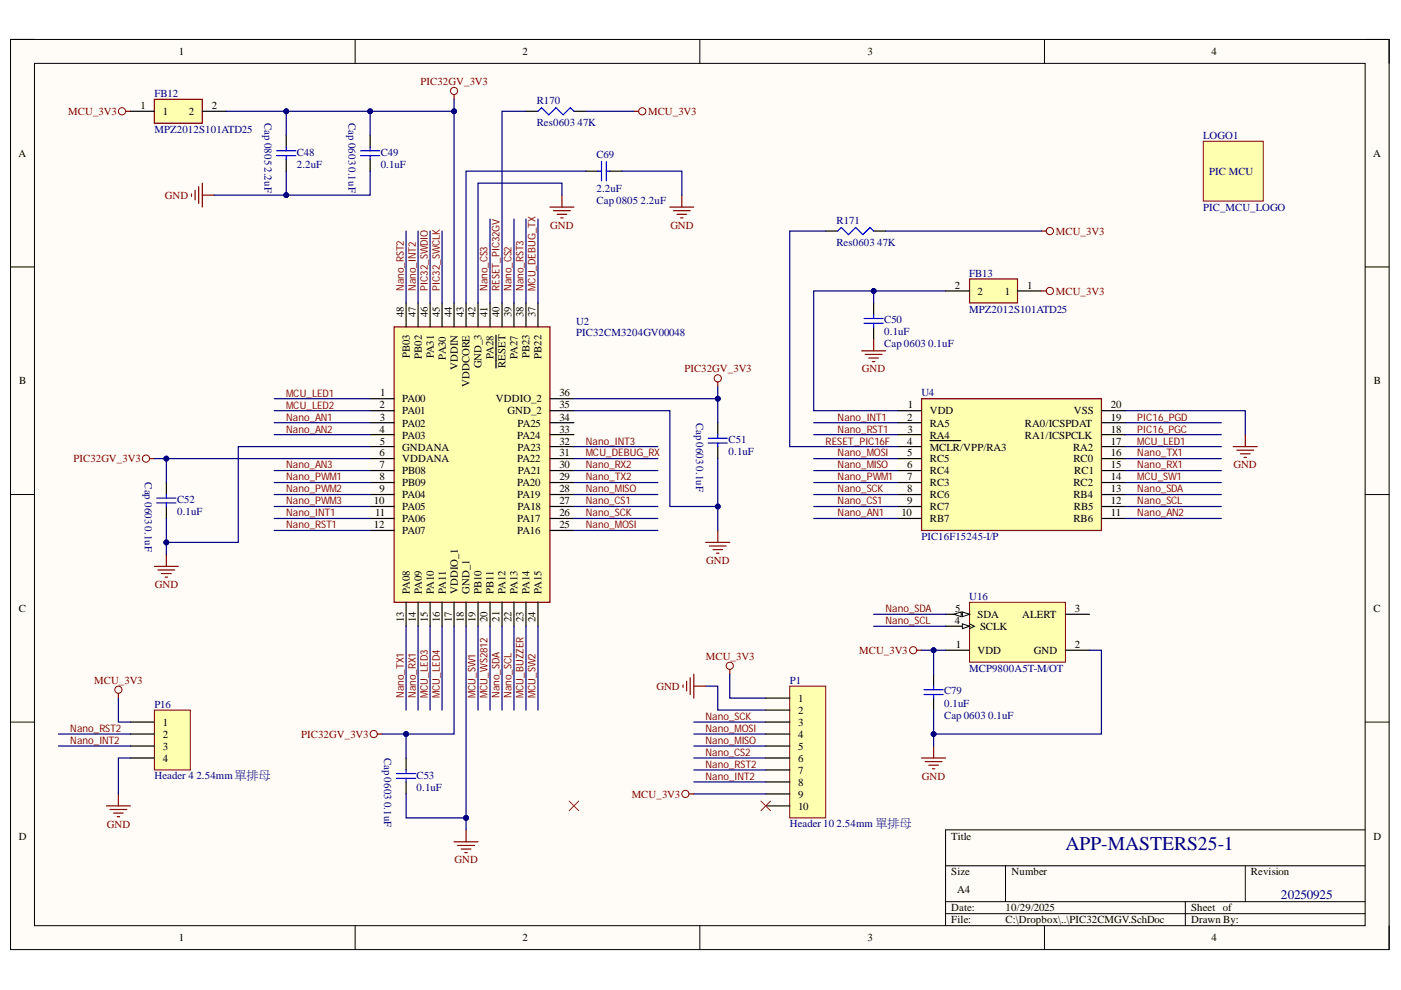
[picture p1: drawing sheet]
<svg xmlns="http://www.w3.org/2000/svg" width="297mm" height="210mm" viewBox="0 0 297 210" stroke-linecap="round" stroke-linejoin="round" font-family="sans-serif">
<path d="M2.2 8.4h292.3v192.9h-292.3z" fill-rule="evenodd" fill="#fffcf8"/>
<path d="M2.2 8.4h292.3v192.9h-292.3z" fill="none" stroke="#000" stroke-width=".21"/>
<path d="M7.3 13.4h282.1v182.9h-282.1z" fill-rule="evenodd" fill="#fffcf8"/>
<g fill="none" stroke="#000" stroke-width=".21">
<path d="M2.2 8.4h5.1M7.3 13.4h282.1v182.9h-282.1zM75.3 8.4v5M148.4 8.4v5M221.4 8.4v5M289.4 8.4h5.1v5M2.2 56.6h5.1M289.4 56.6h5.1M2.2 104.9h5.1M289.4 104.9h5.1M2.2 153.1h5.1M289.4 153.1h5.1"/>
<path d="M289.4 175.9h-88.9v20.4M75.3 196.3v5M148.4 196.3v5M200.5 183.6h88.9M200.5 191.2h88.9M200.5 193.7h88.9M213.2 183.6v7.6M221.4 196.3v5M251.3 191.2v5.1M264 183.6v7.6M294.5 196.3v5"/>
</g>
<path d="M83.6 69.3h33v58.4h-33z" fill-rule="evenodd" fill="#ffffb0"/>
<path d="M26.6 23.6h1M83.6 69.3h33v58.4h-33z" fill="none" stroke="#800000" stroke-width=".25"/>
<g fill="none" stroke="#000" stroke-width=".25">
<path d="M86.1 64.2v5.1M88.6 64.2v5.1M91.2 64.2v5.1M93.7 64.2v5.1M96.3 64.2v5.1M98.8 64.2v5.1M101.3 64.2v5.1M103.9 64.2v5.1M105.2 71.1v6.9M106.4 64.2v5.1M109 64.2v5.1M111.5 64.2v5.1"/>
<path d="M114.1 64.2v5.1M78.5 84.5h5.1M78.5 87.1h5.1M78.5 89.6h5.1M78.5 92.2h5.1M78.5 94.7h5.1M78.5 97.2h5.1M78.5 99.8h5.1M116.6 84.5h5.1M116.6 87.1h5.1M116.6 89.6h5.1M116.6 92.2h5.1"/>
<path d="M116.6 94.7h5.1M116.6 97.2h5.1M116.6 99.8h5.1M78.5 102.3h5.1M78.5 104.9h5.1M78.5 107.4h5.1M78.5 109.9h5.1M78.5 112.5h5.1M116.6 102.3h5.1M116.6 104.9h5.1M116.6 107.4h5.1M116.6 109.9h5.1"/>
<path d="M116.6 112.5h5.1M86.1 127.7v5.1M88.6 127.7v5.1M91.2 127.7v5.1M93.7 127.7v5.1M96.3 127.7v5.1M98.8 127.7v5.1M101.3 127.7v5.1M103.9 127.7v5.1M106.4 127.7v5.1M109 127.7v5.1M111.5 127.7v5.1"/>
<path d="M114.1 127.7v5.1"/>
</g>
<circle cx="25.9" cy="23.6" r=".76" fill="none" stroke="#800000" stroke-width=".21"/>
<path d="M32.7 21.1h10.2v5h-10.2z" fill-rule="evenodd" fill="#ffffb0"/>
<g fill="none" stroke="#800000" stroke-width=".25">
<path d="M32.7 21.1h10.2v5h-10.2zM42.1 39.6v3.5M42.9 38.8v5.1M96.3 20v1.1M40.6 41.1v.5M41.4 40.4v2M42.9 41.4h2.5M116.6 43.9h5.1M117.4 44.7h3.5M118.1 45.4h2.1M118.9 46.2h.5M119.1 41.4v2.5"/>
<path d="M152.2 81v1M149.6 115h5.1M150.4 115.8h3.6M151.2 116.5h2M151.9 117.3h.5M152.2 112.5v2.5M80 155.6h1M96.3 178.5h5.1M97 179.3h3.6M98.8 175.9v2.6M97.8 180h2M98.6 180.8h.5"/>
</g>
<path d="M27.6 23.6h5.1M42.9 23.6h5.1M60.7 28.7v2.5M60.7 33.8v2.5M78.5 28.7v2.5M78.5 33.8v2.5M152.2 89.6v2.6M152.2 94.7v2.5M86.1 160.7v2.5M86.1 165.8v2.5" fill="none" stroke="#000" stroke-width=".25"/>
<g fill="none" stroke="#00f" stroke-width=".25">
<path d="M58.7 32h4M58.7 33h4M60.7 31.2v.8M60.7 33v.8M76.4 32h4.1M76.4 33h4.1M78.5 31.2v.8M78.5 33v.8M150.1 92.9h4.1M150.1 93.9h4.1M152.2 92.2v.7M152.2 93.9v.8"/>
<path d="M84.1 164h4M84.1 165h4M86.1 163.2v.8M86.1 165v.8"/>
</g>
<g fill="none" stroke="#800000" stroke-width=".21">
<circle cx="96.3" cy="19.3" r=".76"/>
<circle cx="152.2" cy="80.2" r=".76"/>
<circle cx="79.2" cy="155.6" r=".76"/>
</g>
<path d="M195.4 84.5h38.1v28h-38.1z" fill-rule="evenodd" fill="#ffffb0"/>
<path d="M31.7 97.2h1M195.4 84.5h38.1v28h-38.1zM261.5 94.7h5.1M262.2 95.5h3.6M263 96.2h2M263.8 97h.5M264 92.2v2.5M35.3 117.5v2.6M32.7 120.1h5.1M33.5 120.8h3.5M34.2 121.6h2.1M35 122.4h.5" fill="none" stroke="#800000" stroke-width=".25"/>
<g fill="none" stroke="#000" stroke-width=".25">
<path d="M190.3 87.1h5.1M190.3 89.6h5.1M190.3 92.2h5.1M190.3 94.7h5.1M190.3 97.2h5.1M190.3 99.8h5.1M197.2 93.4h6.5M233.5 87.1h5.1M233.5 89.6h5.1M233.5 92.2h5.1M233.5 94.7h5.1M233.5 97.2h5.1"/>
<path d="M233.5 99.8h5.1M35.3 102.3v2.6M35.3 107.4v2.5M190.3 102.3h5.1M190.3 104.9h5.1M190.3 107.4h5.1M190.3 109.9h5.1M233.5 102.3h5.1M233.5 104.9h5.1M233.5 107.4h5.1M233.5 109.9h5.1"/>
</g>
<circle cx="30.9" cy="97.2" r=".76" fill="none" stroke="#800000" stroke-width=".21"/>
<path d="M33.2 105.6h4.1M33.2 106.6h4.1M35.3 104.9v.7M35.3 106.6v.8" fill="none" stroke="#00f" stroke-width=".25"/>
<path d="M205.6 59.1h10.1v5.1h-10.1z" fill-rule="evenodd" fill="#ffffb0"/>
<g fill="none" stroke="#800000" stroke-width=".25">
<path d="M134.4 23.6h1M142 43.9h5.1M142.8 44.7h3.5M143.5 45.4h2.1M144.3 46.2h.5M144.6 41.4v2.5M205.6 59.1h10.1v5.1h-10.1zM220.8 49h1M182.7 74.4h5.1M183.5 75.1h3.5M184.2 75.9h2M185 76.7h.5"/>
<path d="M185.2 71.8v2.6M220.8 61.7h1"/>
</g>
<path d="M111.5 23.6h2.6M121.7 23.6h2.5M124.2 36.3h2.6M129.3 36.3h2.5M175.1 49h2.5M185.2 49h2.6M185.2 64.2v2.6M185.2 69.3v2.5M200.5 61.7h5.1M215.7 61.7h5.1" fill="none" stroke="#000" stroke-width=".25"/>
<path d="M114.1 23.6l.7-.8 1.5 1.6 1.6-1.6 1.5 1.6 1.5-1.6 .8 .8M126.8 36.3h.7M127.5 34.3v4M128.5 34.3v4M128.5 36.3h.8M177.6 49l.8-.8 1.5 1.6 1.5-1.6 1.5 1.6 1.6-1.6 .7 .8M183.2 67.5h4.1M183.2 68.5h4.1M185.2 66.8v.7M185.2 68.5v.8" fill="none" stroke="#00f" stroke-width=".25"/>
<g fill="none" stroke="#800000" stroke-width=".21">
<circle cx="136.2" cy="23.6" r=".76"/>
<circle cx="222.6" cy="49" r=".76"/>
<circle cx="222.6" cy="61.7" r=".76"/>
</g>
<path d="M205.6 127.7h20.3v12.7h-20.3z" fill-rule="evenodd" fill="#ffffb0"/>
<path d="M205.6 127.7h20.3v12.7h-20.3z" fill="none" stroke="#800000" stroke-width=".21"/>
<path d="M200.5 130.2h5.1M225.9 137.9h5.1" fill="none" stroke="#000" stroke-width=".25"/>
<path d="M204 129.7l1.6 .5-1.6 .6z" fill="#f8fcff"/>
<path d="M204 129.7l1.6 .5-1.6 .6z" fill="none" stroke="#000" stroke-width=".21"/>
<path d="M202.3 130.2l1.5-.5v1.1z" fill="#f8fcff"/>
<path d="M202.3 130.2l1.5-.5v1.1z" fill="none" stroke="#000" stroke-width=".21"/>
<path d="M200.5 137.9h5.1M200.5 132.8h5.1M225.9 130.2h5.1" fill="none" stroke="#000" stroke-width=".25"/>
<path d="M204 132.3l1.6 .5-1.6 .5z" fill="#f8fcff"/>
<path d="M204 132.3l1.6 .5-1.6 .5zM205.6 132.3l1 .5-1 .5" fill="none" stroke="#000" stroke-width=".21"/>
<path d="M197.9 142.9v2.6M197.9 148v2.6" fill="none" stroke="#000" stroke-width=".25"/>
<path d="M195.9 146.2h4.1M195.9 147.3h4.1M197.9 145.5v.7M197.9 147.3v.7" fill="none" stroke="#00f" stroke-width=".25"/>
<circle cx="193.6" cy="137.9" r=".76" fill="none" stroke="#800000" stroke-width=".21"/>
<path d="M194.4 137.9h1M197.9 158.2v2.5M195.4 160.7h5.1M196.2 161.5h3.5M196.9 162.2h2.1M197.7 163h.5" fill="none" stroke="#800000" stroke-width=".25"/>
<path d="M255.1 30h12.7v12.6h-12.7z" fill-rule="evenodd" fill="#ffffb0"/>
<path d="M255.1 30h12.7v12.6h-12.7z" fill="none" stroke="#800000" stroke-width=".21"/>
<g fill="none" stroke="#000080" stroke-width=".25">
<path d="M48 23.6h48.3v40.6M86.1 49v15.2M88.6 49v15.2M111.5 46.4v17.8M58.1 99.8h20.4M58.1 92.2h20.4M58.1 89.6h20.4M121.7 99.8h17.8M121.7 94.7h17.8M58.1 104.9h20.4M58.1 107.4h20.4M58.1 109.9h20.4"/>
<path d="M58.1 112.5h20.4M58.1 102.3h20.4M121.7 104.9h17.8M121.7 107.4h17.8M121.7 109.9h17.8M121.7 112.5h17.8M121.7 102.3h17.8M86.1 132.8v17.8M88.6 132.8v17.8M106.4 132.8v17.8M109 132.8v17.8"/>
</g>
<circle cx="60.7" cy="23.6" r=".51" fill="#000080"/>
<circle cx="60.7" cy="23.6" r=".51" fill="none" stroke="#000080" stroke-width=".21"/>
<circle cx="78.5" cy="23.6" r=".51" fill="#000080"/>
<circle cx="78.5" cy="23.6" r=".51" fill="none" stroke="#000080" stroke-width=".21"/>
<circle cx="96.3" cy="23.6" r=".51" fill="#000080"/>
<circle cx="96.3" cy="23.6" r=".51" fill="none" stroke="#000080" stroke-width=".21"/>
<path d="M78.5 23.6v5.1" fill="none" stroke="#000080" stroke-width=".25"/>
<circle cx="78.5" cy="23.6" r=".51" fill="#000080"/>
<circle cx="78.5" cy="23.6" r=".51" fill="none" stroke="#000080" stroke-width=".21"/>
<path d="M96.3 21.1v2.5M119.1 41.4v-2.6h-17.8v25.4" fill="none" stroke="#000080" stroke-width=".25"/>
<circle cx="96.3" cy="23.6" r=".51" fill="#000080"/>
<circle cx="96.3" cy="23.6" r=".51" fill="none" stroke="#000080" stroke-width=".21"/>
<path d="M152.2 82v2.5h-30.5" fill="none" stroke="#000080" stroke-width=".25"/>
<circle cx="152.2" cy="84.5" r=".51" fill="#000080"/>
<circle cx="152.2" cy="84.5" r=".51" fill="none" stroke="#000080" stroke-width=".21"/>
<path d="M96.3 132.8v22.8h-15.3" fill="none" stroke="#000080" stroke-width=".25"/>
<circle cx="86.1" cy="155.6" r=".51" fill="#000080"/>
<circle cx="86.1" cy="155.6" r=".51" fill="none" stroke="#000080" stroke-width=".21"/>
<path d="M98.8 132.8v43.1" fill="none" stroke="#000080" stroke-width=".25"/>
<circle cx="98.8" cy="173.4" r=".51" fill="#000080"/>
<circle cx="98.8" cy="173.4" r=".51" fill="none" stroke="#000080" stroke-width=".21"/>
<path d="M86.1 155.6v5.1" fill="none" stroke="#000080" stroke-width=".25"/>
<circle cx="86.1" cy="155.6" r=".51" fill="#000080"/>
<circle cx="86.1" cy="155.6" r=".51" fill="none" stroke="#000080" stroke-width=".21"/>
<path d="M86.1 168.3v5.1h12.7" fill="none" stroke="#000080" stroke-width=".25"/>
<circle cx="98.8" cy="173.4" r=".51" fill="#000080"/>
<circle cx="98.8" cy="173.4" r=".51" fill="none" stroke="#000080" stroke-width=".21"/>
<g fill="none" stroke="#000080" stroke-width=".25">
<path d="M103.9 46.4v17.8M109 46.4v17.8M114.1 46.4v17.8M121.7 97.2h17.8M172.5 97.2h17.8M172.5 99.8h17.8M238.6 87.1h25.4v5.1M238.6 97.2h20.3M238.6 99.8h20.3M238.6 89.6h20.3M238.6 92.2h20.3M238.6 94.7h20.3"/>
<path d="M35.3 109.9v7.6M172.5 104.9h17.8M172.5 107.4h17.8M238.6 104.9h20.3M238.6 107.4h20.3M238.6 102.3h20.3"/>
</g>
<circle cx="35.3" cy="115" r=".51" fill="#000080"/>
<circle cx="35.3" cy="115" r=".51" fill="none" stroke="#000080" stroke-width=".21"/>
<path d="M78.5 36.3v5.1h-33.1" fill="none" stroke="#000080" stroke-width=".25"/>
<circle cx="60.7" cy="41.4" r=".51" fill="#000080"/>
<circle cx="60.7" cy="41.4" r=".51" fill="none" stroke="#000080" stroke-width=".21"/>
<path d="M60.7 36.3v5.1" fill="none" stroke="#000080" stroke-width=".25"/>
<circle cx="60.7" cy="41.4" r=".51" fill="#000080"/>
<circle cx="60.7" cy="41.4" r=".51" fill="none" stroke="#000080" stroke-width=".21"/>
<path d="M60.7 23.6v5.1" fill="none" stroke="#000080" stroke-width=".25"/>
<circle cx="60.7" cy="23.6" r=".51" fill="#000080"/>
<circle cx="60.7" cy="23.6" r=".51" fill="none" stroke="#000080" stroke-width=".21"/>
<path d="M200.5 61.7h-28v25.4h17.8M172.5 89.6h17.8M172.5 92.2h17.8M172.5 102.3h17.8M238.6 109.9h20.3" fill="none" stroke="#000080" stroke-width=".25"/>
<circle cx="185.2" cy="61.7" r=".51" fill="#000080"/>
<circle cx="185.2" cy="61.7" r=".51" fill="none" stroke="#000080" stroke-width=".21"/>
<path d="M185.2 61.7v2.5" fill="none" stroke="#000080" stroke-width=".25"/>
<circle cx="185.2" cy="61.7" r=".51" fill="#000080"/>
<circle cx="185.2" cy="61.7" r=".51" fill="none" stroke="#000080" stroke-width=".21"/>
<path d="M124.2 36.3h-25.4v27.9M131.8 36.3h12.8v5.1M58.1 84.5h20.4M58.1 87.1h20.4M152.2 84.5v5.1M172.5 109.9h17.8M91.2 132.8v17.8M93.7 132.8v17.8" fill="none" stroke="#000080" stroke-width=".25"/>
<circle cx="152.2" cy="84.5" r=".51" fill="#000080"/>
<circle cx="152.2" cy="84.5" r=".51" fill="none" stroke="#000080" stroke-width=".21"/>
<path d="M152.2 97.2v10.2" fill="none" stroke="#000080" stroke-width=".25"/>
<circle cx="152.2" cy="107.4" r=".51" fill="#000080"/>
<circle cx="152.2" cy="107.4" r=".51" fill="none" stroke="#000080" stroke-width=".21"/>
<path d="M91.2 49v15.2M93.7 49v15.2M175.1 49h-7.7v45.7h22.9M187.8 49h33M121.7 87.1h20.3v20.3h10.2v5.1" fill="none" stroke="#000080" stroke-width=".25"/>
<circle cx="152.2" cy="107.4" r=".51" fill="#000080"/>
<circle cx="152.2" cy="107.4" r=".51" fill="none" stroke="#000080" stroke-width=".21"/>
<path d="M111.5 23.6h-5.1v40.6M124.2 23.6h10.2M101.3 132.8v17.8M103.9 132.8v17.8M111.5 132.8v17.8M114.1 132.8v17.8M195.4 137.9h5.1" fill="none" stroke="#000080" stroke-width=".25"/>
<circle cx="197.9" cy="137.9" r=".51" fill="#000080"/>
<circle cx="197.9" cy="137.9" r=".51" fill="none" stroke="#000080" stroke-width=".21"/>
<path d="M197.9 137.9v5" fill="none" stroke="#000080" stroke-width=".25"/>
<circle cx="197.9" cy="137.9" r=".51" fill="#000080"/>
<circle cx="197.9" cy="137.9" r=".51" fill="none" stroke="#000080" stroke-width=".21"/>
<path d="M197.9 150.6v5" fill="none" stroke="#000080" stroke-width=".25"/>
<circle cx="197.9" cy="155.6" r=".51" fill="#000080"/>
<circle cx="197.9" cy="155.6" r=".51" fill="none" stroke="#000080" stroke-width=".21"/>
<path d="M185.2 130.2h15.3M185.2 132.8h15.3M231 137.9h2.5v17.7h-35.6v2.6" fill="none" stroke="#000080" stroke-width=".25"/>
<circle cx="197.9" cy="155.6" r=".51" fill="#000080"/>
<circle cx="197.9" cy="155.6" r=".51" fill="none" stroke="#000080" stroke-width=".21"/>
<path d="M32.7 97.2h45.8" fill="none" stroke="#000080" stroke-width=".25"/>
<circle cx="35.3" cy="97.2" r=".51" fill="#000080"/>
<circle cx="35.3" cy="97.2" r=".51" fill="none" stroke="#000080" stroke-width=".21"/>
<path d="M35.3 97.2v5.1" fill="none" stroke="#000080" stroke-width=".25"/>
<circle cx="35.3" cy="97.2" r=".51" fill="#000080"/>
<circle cx="35.3" cy="97.2" r=".51" fill="none" stroke="#000080" stroke-width=".21"/>
<path d="M78.5 94.7h-28v20.3h-15.2" fill="none" stroke="#000080" stroke-width=".25"/>
<circle cx="35.3" cy="115" r=".51" fill="#000080"/>
<circle cx="35.3" cy="115" r=".51" fill="none" stroke="#000080" stroke-width=".21"/>
<path d="M32.7 150.6h7.7v12.6h-7.7z" fill-rule="evenodd" fill="#ffffb0"/>
<g fill="none" stroke="#800000" stroke-width=".21">
<path d="M32.7 150.6h7.7v12.6h-7.7z"/>
<circle cx="25.1" cy="146.2" r=".76"/>
<circle cx="154.7" cy="141.2" r=".76"/>
</g>
<path d="M27.6 153.1h5.1M27.6 155.6h5.1M27.6 158.2h5.1M27.6 160.7h5.1" fill="none" stroke="#000" stroke-width=".25"/>
<path d="M25.1 147v1M144.8 145.2v.5M145.6 144.5v2M146.3 143.7v3.6M147.1 142.9v5.1M147.1 145.5h2.5M154.7 141.9v1M22.6 170.9h5M23.3 171.6h3.6M24.1 172.4h2M24.9 173.2h.5M25.1 168.3v2.6" fill="none" stroke="#800000" stroke-width=".25"/>
<path d="M12.4 155.6h15.2M12.4 158.2h15.2M25.1 148v5.1h2.5M147.1 155.6h15.3M147.1 158.2h15.3M147.1 153.1h15.3M149.6 145.5h2.6v5.1h10.2M154.7 142.9v5.1h7.7M27.6 160.7h-2.5v7.6M147.1 160.7h15.3" fill="none" stroke="#000080" stroke-width=".25"/>
<path d="M167.4 145.5h7.7v27.9h-7.7z" fill-rule="evenodd" fill="#ffffb0"/>
<g fill="none" stroke="#800000" stroke-width=".21">
<path d="M167.4 145.5h7.7v27.9h-7.7z"/>
<circle cx="145.3" cy="168.3" r=".76"/>
</g>
<path d="M162.4 148h5M162.4 150.6h5M162.4 153.1h5M162.4 155.6h5M162.4 158.2h5M162.4 160.7h5M162.4 163.2h5M162.4 165.8h5M162.4 168.3h5M162.4 170.9h5" fill="none" stroke="#000" stroke-width=".25"/>
<path d="M147.1 163.2h15.3M147.1 165.8h15.3M147.1 168.3h15.3" fill="none" stroke="#000080" stroke-width=".25"/>
<path d="M120.7 169.9l2 2M122.7 169.9l-2 2M161.3 169.9l2.1 2M163.4 169.9l-2.1 2" fill="none" stroke="#f00" stroke-width=".21"/>
<path d="M146.1 168.3h1" fill="none" stroke="#800000" stroke-width=".25"/>
<text font-size="4.1" fill="#000080" x="225.9" y="180.1">APP-MASTERS25-1</text>
<text font-size="2.8" fill="#000080" x="271.6" y="190.6">20250925</text>
<g font-size="2.3">
<text x="37.9" y="11.7">1</text>
<text x="110.7" y="11.7">2</text>
<text x="183.9" y="11.7">3</text>
<text x="256.9" y="11.7">4</text>
<text x="29.8" y="23.1">1</text>
<text x="44.9" y="23.1">2</text>
<text x="34.5" y="24.4">1</text>
<text x="40" y="24.4">2</text>
<text x="3.9" y="33.3">A</text>
<text x="291.1" y="33.3">A</text>
<text x="202.5" y="61.2">2</text>
<text x="207.3" y="62.5">2</text>
<text x="213" y="62.5">1</text>
<text x="217.8" y="61.2">1</text>
<text x="85.6" y="67.3" transform="rotate(-90 85.6 67.3)">48</text>
<text x="88.2" y="67.3" transform="rotate(-90 88.2 67.3)">47</text>
<text x="90.7" y="67.3" transform="rotate(-90 90.7 67.3)">46</text>
<text x="93.2" y="67.3" transform="rotate(-90 93.2 67.3)">45</text>
<text x="95.8" y="67.3" transform="rotate(-90 95.8 67.3)">44</text>
<text x="98.3" y="67.3" transform="rotate(-90 98.3 67.3)">43</text>
<text x="100.8" y="67.3" transform="rotate(-90 100.8 67.3)">42</text>
<text x="103.4" y="67.3" transform="rotate(-90 103.4 67.3)">41</text>
<text x="105.9" y="67.3" transform="rotate(-90 105.9 67.3)">40</text>
<text x="108.5" y="67.3" transform="rotate(-90 108.5 67.3)">39</text>
<text x="111" y="67.3" transform="rotate(-90 111 67.3)">38</text>
<text x="113.5" y="67.3" transform="rotate(-90 113.5 67.3)">37</text>
<text x="86.9" y="76" transform="rotate(-90 86.9 76)">PB03</text>
<text x="89.4" y="76.1" transform="rotate(-90 89.4 76.1)">PB02</text>
<text x="92" y="76" transform="rotate(-90 92 76)">PA31</text>
<text x="94.5" y="76.2" transform="rotate(-90 94.5 76.2)">PA30</text>
<text x="104.7" y="76.2" transform="rotate(-90 104.7 76.2)">PA28</text>
<text x="109.7" y="76.2" transform="rotate(-90 109.7 76.2)">PA27</text>
<text x="112.3" y="76" transform="rotate(-90 112.3 76)">PB23</text>
<text x="114.8" y="76.1" transform="rotate(-90 114.8 76.1)">PB22</text>
<text x="4.1" y="81.5">B</text>
<text x="97" y="78.4" transform="rotate(-90 97 78.4)">VDDIN</text>
<text x="99.6" y="82.1" transform="rotate(-90 99.6 82.1)">VDDCORE</text>
<text x="102.1" y="78.1" transform="rotate(-90 102.1 78.1)">GND_3</text>
<text x="107.2" y="78" transform="rotate(-90 107.2 78)">RESET</text>
<text x="291.3" y="81.5">B</text>
<text x="80.5" y="86.6">2</text>
<text x="80.5" y="89.2">3</text>
<text x="80.6" y="84">1</text>
<text x="85.3" y="85.3">PA00</text>
<text x="85.3" y="87.8">PA01</text>
<text x="105.2" y="85.3">VDDIO_2</text>
<text x="107.6" y="87.8">GND_2</text>
<text x="118.6" y="84">36</text>
<text x="118.6" y="86.6">35</text>
<text x="118.6" y="89.2">34</text>
<text x="192.3" y="89.2">2</text>
<text x="192.5" y="86.6">1</text>
<text x="197.1" y="87.8">VDD</text>
<text x="227.7" y="87.8">VSS</text>
<text x="235.5" y="86.6">20</text>
<text x="235.5" y="89.2">19</text>
<text x="80.5" y="91.7">4</text>
<text x="80.5" y="94.2">5</text>
<text x="85.3" y="90.4">PA02</text>
<text x="85.3" y="93">PA03</text>
<text x="85.3" y="95.5">GNDANA</text>
<text x="109.6" y="93">PA24</text>
<text x="109.7" y="90.4">PA25</text>
<text x="109.7" y="95.5">PA23</text>
<text x="118.6" y="91.7">33</text>
<text x="118.6" y="94.2">32</text>
<text x="192.3" y="94.2">4</text>
<text x="192.4" y="91.7">3</text>
<text x="197.1" y="90.4">RA5</text>
<text x="197.1" y="93">RA4</text>
<text x="197.1" y="95.5">MCLR/VPP/RA3</text>
<text x="217.3" y="90.4">RA0/ICSPDAT</text>
<text x="217.3" y="93">RA1/ICSPCLK</text>
<text x="227.5" y="95.5">RA2</text>
<text x="235.5" y="91.7">18</text>
<text x="235.5" y="94.2">17</text>
<text x="80.5" y="96.8">6</text>
<text x="80.5" y="99.3">7</text>
<text x="80.5" y="101.9">8</text>
<text x="85.3" y="98.1">VDDANA</text>
<text x="85.3" y="100.6">PB08</text>
<text x="109.6" y="98.1">PA22</text>
<text x="109.8" y="100.6">PA21</text>
<text x="118.6" y="96.8">31</text>
<text x="118.6" y="99.3">30</text>
<text x="118.6" y="101.9">29</text>
<text x="192.3" y="96.8">5</text>
<text x="192.3" y="99.3">6</text>
<text x="192.3" y="101.9">7</text>
<text x="197.1" y="98.1">RC5</text>
<text x="197.1" y="100.6">RC4</text>
<text x="227.6" y="98.1">RC0</text>
<text x="227.8" y="100.6">RC1</text>
<text x="235.5" y="96.8">16</text>
<text x="235.5" y="99.3">15</text>
<text x="235.5" y="101.9">14</text>
<text x="79.3" y="106.9">10</text>
<text x="80.5" y="104.4">9</text>
<text x="85.3" y="103.1">PB09</text>
<text x="85.3" y="105.7">PA04</text>
<text x="109.6" y="103.1">PA20</text>
<text x="109.6" y="105.7">PA19</text>
<text x="118.6" y="104.4">28</text>
<text x="118.6" y="106.9">27</text>
<text x="192.3" y="104.4">8</text>
<text x="192.3" y="106.9">9</text>
<text x="197.1" y="103.1">RC3</text>
<text x="197.1" y="105.7">RC6</text>
<text x="227.6" y="103.1">RC2</text>
<text x="227.6" y="105.7">RB4</text>
<text x="235.5" y="104.4">13</text>
<text x="235.5" y="106.9">12</text>
<text x="79.3" y="112">12</text>
<text x="79.5" y="109.5">11</text>
<text x="85.3" y="108.2">PA05</text>
<text x="85.3" y="110.7">PA06</text>
<text x="85.3" y="113.3">PA07</text>
<text x="109.6" y="110.7">PA17</text>
<text x="109.6" y="113.3">PA16</text>
<text x="109.7" y="108.2">PA18</text>
<text x="118.6" y="109.5">26</text>
<text x="118.6" y="112">25</text>
<text x="191.1" y="109.5">10</text>
<text x="197.1" y="108.2">RC7</text>
<text x="197.1" y="110.7">RB7</text>
<text x="227.6" y="110.7">RB6</text>
<text x="227.7" y="108.2">RB5</text>
<text x="235.5" y="109.5">11</text>
<text x="86.9" y="125.9" transform="rotate(-90 86.9 125.9)">PA08</text>
<text x="89.4" y="125.9" transform="rotate(-90 89.4 125.9)">PA09</text>
<text x="92" y="125.9" transform="rotate(-90 92 125.9)">PA10</text>
<text x="94.5" y="125.9" transform="rotate(-90 94.5 125.9)">PA11</text>
<text x="97" y="125.9" transform="rotate(-90 97 125.9)">VDDIO_1</text>
<text x="99.6" y="125.9" transform="rotate(-90 99.6 125.9)">GND_1</text>
<text x="102.1" y="125.9" transform="rotate(-90 102.1 125.9)">PB10</text>
<text x="104.7" y="125.9" transform="rotate(-90 104.7 125.9)">PB11</text>
<text x="107.2" y="125.9" transform="rotate(-90 107.2 125.9)">PA12</text>
<text x="109.7" y="125.9" transform="rotate(-90 109.7 125.9)">PA13</text>
<text x="112.3" y="125.9" transform="rotate(-90 112.3 125.9)">PA14</text>
<text x="114.8" y="125.9" transform="rotate(-90 114.8 125.9)">PA15</text>
<text x="4" y="129.7">C</text>
<text x="85.6" y="131.9" transform="rotate(-90 85.6 131.9)">13</text>
<text x="88.2" y="131.9" transform="rotate(-90 88.2 131.9)">14</text>
<text x="90.7" y="131.9" transform="rotate(-90 90.7 131.9)">15</text>
<text x="93.2" y="131.9" transform="rotate(-90 93.2 131.9)">16</text>
<text x="95.8" y="131.9" transform="rotate(-90 95.8 131.9)">17</text>
<text x="98.3" y="131.9" transform="rotate(-90 98.3 131.9)">18</text>
<text x="100.8" y="131.9" transform="rotate(-90 100.8 131.9)">19</text>
<text x="103.4" y="131.9" transform="rotate(-90 103.4 131.9)">20</text>
<text x="105.9" y="131.8" transform="rotate(-90 105.9 131.8)">21</text>
<text x="108.5" y="131.9" transform="rotate(-90 108.5 131.9)">22</text>
<text x="111" y="131.9" transform="rotate(-90 111 131.9)">23</text>
<text x="113.5" y="131.9" transform="rotate(-90 113.5 131.9)">24</text>
<text x="202.5" y="129.7">5</text>
<text x="207.3" y="131">SDA</text>
<text x="216.8" y="131">ALERT</text>
<text x="227.9" y="129.7">3</text>
<text x="291.2" y="129.7">C</text>
<text x="202.5" y="132.3">4</text>
<text x="202.6" y="137.4">1</text>
<text x="207.8" y="133.6">SCLK</text>
<text x="227.9" y="137.4">2</text>
<text x="207.3" y="138.6">VDD</text>
<text x="219.2" y="138.6">GND</text>
<text x="169.2" y="148.8">1</text>
<text x="34.5" y="153.9">1</text>
<text x="169.2" y="151.4">2</text>
<text x="169.2" y="153.9">3</text>
<text x="34.5" y="156.5">2</text>
<text x="34.5" y="159">3</text>
<text x="34.5" y="161.5">4</text>
<text x="169.2" y="156.5">4</text>
<text x="169.2" y="159">5</text>
<text x="169.2" y="161.5">6</text>
<text x="169.2" y="164.1">7</text>
<text x="169.2" y="166.6">8</text>
<text x="169.2" y="169.1">9</text>
<text x="169.2" y="171.7">10</text>
<text x="4" y="178">D</text>
<text x="201.7" y="178">Title</text>
<text x="291.2" y="178">D</text>
<text x="201.7" y="185.6">Size</text>
<text x="214.5" y="185.6">Number</text>
<text x="265.2" y="185.6">Revision</text>
<text x="203" y="189.4">A4</text>
<text x="201.7" y="193.2">Date:</text>
<text x="201.7" y="195.8">File:</text>
<text x="213.2" y="193.2">10/29/2025</text>
<text x="213.2" y="195.8">C:\Dropbox\..\PIC32CMGV.SchDoc</text>
<text x="252.5" y="193.2">Sheet of</text>
<text x="252.5" y="195.8">Drawn By:</text>
<text x="37.9" y="199.6">1</text>
<text x="110.7" y="199.6">2</text>
<text x="183.9" y="199.6">3</text>
<text x="256.9" y="199.6">4</text>
</g>
<g font-size="2.3" fill="#000080">
<text x="32.7" y="20.5">FB12</text>
<text x="113.8" y="22.1">R170</text>
<text x="32.7" y="28.2">MPZ2012S101ATD25</text>
<text x="56.1" y="26.1" transform="rotate(90 56.1 26.1)">Cap 0805</text>
<text x="73.9" y="26.1" transform="rotate(90 73.9 26.1)">Cap 0603</text>
<text x="113.8" y="26.6">Res0603</text>
<text x="122.4" y="26.6">47K</text>
<text x="255.1" y="29.5">LOGO1</text>
<text x="56.1" y="35.4" transform="rotate(90 56.1 35.4)">2.2uF</text>
<text x="62.9" y="35.6">2.2uF</text>
<text x="62.9" y="33.1">C48</text>
<text x="73.9" y="35.4" transform="rotate(90 73.9 35.4)">0.1uF</text>
<text x="80.7" y="35.6">0.1uF</text>
<text x="80.7" y="33.1">C49</text>
<text x="126.5" y="33.6">C69</text>
<text x="126.5" y="40.7">2.2uF</text>
<text x="256.3" y="37.1">PIC MCU</text>
<text x="126.5" y="43.2">Cap 0805</text>
<text x="135.8" y="43.2">2.2uF</text>
<text x="177.3" y="47.5">R171</text>
<text x="255.1" y="44.7">PIC_MCU_LOGO</text>
<text x="177.3" y="52.1">Res0603</text>
<text x="186" y="52.1">47K</text>
<text x="205.5" y="58.7">FB13</text>
<text x="122.2" y="68.8">U2</text>
<text x="122.2" y="71.3">PIC32CM3204GV00048</text>
<text x="187.5" y="71.1">0.1uF</text>
<text x="187.5" y="68.6">C50</text>
<text x="205.5" y="66.3">MPZ2012S101ATD25</text>
<text x="187.5" y="73.6">Cap 0603</text>
<text x="196.8" y="73.6">0.1uF</text>
<text x="147.6" y="89.6" transform="rotate(90 147.6 89.6)">Cap 0603</text>
<text x="195.3" y="84">U4</text>
<text x="154.5" y="94">C51</text>
<text x="147.6" y="98.9" transform="rotate(90 147.6 98.9)">0.1uF</text>
<text x="154.5" y="96.5">0.1uF</text>
<text x="30.7" y="102.3" transform="rotate(90 30.7 102.3)">Cap 0603</text>
<text x="37.6" y="106.7">C52</text>
<text x="30.7" y="111.6" transform="rotate(90 30.7 111.6)">0.1uF</text>
<text x="37.6" y="109.2">0.1uF</text>
<text x="195.3" y="114.5">PIC16F15245-I/P</text>
<text x="205.5" y="127.2">U16</text>
<text x="205.5" y="142.4">MCP9800A5T-M/OT</text>
<text x="167.4" y="145">P1</text>
<text x="200.2" y="149.9">0.1uF</text>
<text x="200.2" y="147.2">C79</text>
<text x="32.7" y="150.1">P16</text>
<text x="200.2" y="152.4">Cap 0603</text>
<text x="209.5" y="152.4">0.1uF</text>
<text x="81.5" y="160.7" transform="rotate(90 81.5 160.7)">Cap 0603</text>
<text x="32.7" y="165.2">Header 4</text>
<text x="41.6" y="165.2">2.54mm單排母</text>
<text x="88.3" y="167.6">0.1uF</text>
<text x="88.3" y="165.1">C53</text>
<text x="81.5" y="170" transform="rotate(90 81.5 170)">0.1uF</text>
<text x="167.4" y="175.4">Header 10</text>
<text x="177.3" y="175.4">2.54mm 單排母</text>
</g>
<g font-size="2.3" fill="#800000">
<text x="89.2" y="18">PIC32GV_3V3</text>
<text x="14.5" y="24.4">MCU_3V3</text>
<text x="137.4" y="24.4">MCU_3V3</text>
<text x="34.9" y="42.2">GND</text>
<text x="116.7" y="48.5">GND</text>
<text x="142.1" y="48.5">GND</text>
<text x="223.9" y="49.8">MCU_3V3</text>
<text x="223.9" y="62.5">MCU_3V3</text>
<text x="145.1" y="79">PIC32GV_3V3</text>
<text x="182.7" y="79">GND</text>
<text x="15.6" y="98.1">PIC32GV_3V3</text>
<text x="261.5" y="99.3">GND</text>
<text x="149.7" y="119.6">GND</text>
<text x="32.8" y="124.7">GND</text>
<text x="149.7" y="139.9">MCU_3V3</text>
<text x="182.2" y="138.6">MCU_3V3</text>
<text x="20" y="145">MCU_3V3</text>
<text x="139.2" y="146.2">GND</text>
<text x="63.9" y="156.5">PIC32GV_3V3</text>
<text x="195.4" y="165.3">GND</text>
<text x="133.9" y="169.1">MCU_3V3</text>
<text x="22.7" y="175.5">GND</text>
<text x="96.4" y="183.1">GND</text>
</g>
<g font-size="2.2" fill="#800000">
<text x="85.6" y="61.7" transform="rotate(-90 85.6 61.7)">Nano_RST2</text>
<text x="88.2" y="61.7" transform="rotate(-90 88.2 61.7)">Nano_INT2</text>
<text x="90.7" y="61.7" transform="rotate(-90 90.7 61.7)">PIC32_SWDIO</text>
<text x="93.2" y="61.7" transform="rotate(-90 93.2 61.7)">PIC32_SWCLK</text>
<text x="103.4" y="61.7" transform="rotate(-90 103.4 61.7)">Nano_CS3</text>
<text x="105.9" y="61.7" transform="rotate(-90 105.9 61.7)">RESET_PIC32GV</text>
<text x="108.5" y="61.7" transform="rotate(-90 108.5 61.7)">Nano_CS2</text>
<text x="111" y="61.7" transform="rotate(-90 111 61.7)">Nano_RST3</text>
<text x="113.5" y="61.7" transform="rotate(-90 113.5 61.7)">MCU_DEBUG_TX</text>
<text x="60.7" y="89.2">Nano_AN1</text>
<text x="60.7" y="84.1">MCU_LED1</text>
<text x="60.7" y="86.6">MCU_LED2</text>
<text x="177.6" y="89.2">Nano_INT1</text>
<text x="241.1" y="89.2">PIC16_PGD</text>
<text x="60.7" y="91.7">Nano_AN2</text>
<text x="124.2" y="94.2">Nano_INT3</text>
<text x="175" y="94.2">RESET_PIC16F</text>
<text x="177.6" y="91.7">Nano_RST1</text>
<text x="241.1" y="91.7">PIC16_PGC</text>
<text x="241.1" y="94.2">MCU_LED1</text>
<text x="60.7" y="99.3">Nano_AN3</text>
<text x="60.7" y="101.9">Nano_PWM1</text>
<text x="124.2" y="101.9">Nano_TX2</text>
<text x="124.2" y="99.3">Nano_RX2</text>
<text x="124.2" y="96.8">MCU_DEBUG_RX</text>
<text x="177.6" y="96.8">Nano_MOSI</text>
<text x="177.6" y="99.3">Nano_MISO</text>
<text x="177.6" y="101.9">Nano_PWM1</text>
<text x="241.1" y="96.8">Nano_TX1</text>
<text x="241.1" y="99.3">Nano_RX1</text>
<text x="241.1" y="101.9">MCU_SW1</text>
<text x="60.7" y="104.4">Nano_PWM2</text>
<text x="60.7" y="106.9">Nano_PWM3</text>
<text x="124.2" y="104.4">Nano_MISO</text>
<text x="124.2" y="106.9">Nano_CS1</text>
<text x="177.6" y="104.4">Nano_SCK</text>
<text x="177.6" y="106.9">Nano_CS1</text>
<text x="241.1" y="104.4">Nano_SDA</text>
<text x="241.1" y="106.9">Nano_SCL</text>
<text x="60.7" y="109.5">Nano_INT1</text>
<text x="60.7" y="112">Nano_RST1</text>
<text x="124.2" y="112">Nano_MOSI</text>
<text x="124.2" y="109.5">Nano_SCK</text>
<text x="177.6" y="109.5">Nano_AN1</text>
<text x="241.1" y="109.5">Nano_AN2</text>
<text x="187.7" y="129.7">Nano_SDA</text>
<text x="187.7" y="132.3">Nano_SCL</text>
<text x="85.6" y="148" transform="rotate(-90 85.6 148)">Nano_TX1</text>
<text x="88.2" y="148" transform="rotate(-90 88.2 148)">Nano_RX1</text>
<text x="90.7" y="148" transform="rotate(-90 90.7 148)">MCU_LED3</text>
<text x="93.2" y="148" transform="rotate(-90 93.2 148)">MCU_LED4</text>
<text x="100.8" y="148" transform="rotate(-90 100.8 148)">MCU_SW1</text>
<text x="103.4" y="148" transform="rotate(-90 103.4 148)">MCU_WS2812</text>
<text x="105.9" y="148" transform="rotate(-90 105.9 148)">Nano_SDA</text>
<text x="108.5" y="148" transform="rotate(-90 108.5 148)">Nano_SCL</text>
<text x="111" y="148" transform="rotate(-90 111 148)">MCU_BUZZER</text>
<text x="113.5" y="148" transform="rotate(-90 113.5 148)">MCU_SW2</text>
<text x="14.9" y="155.2">Nano_RST2</text>
<text x="149.6" y="152.7">Nano_SCK</text>
<text x="149.6" y="155.2">Nano_MOSI</text>
<text x="14.9" y="157.7">Nano_INT2</text>
<text x="149.6" y="157.7">Nano_MISO</text>
<text x="149.6" y="160.3">Nano_CS2</text>
<text x="149.6" y="162.8">Nano_RST2</text>
<text x="149.6" y="165.3">Nano_INT2</text>
</g>
</svg>
